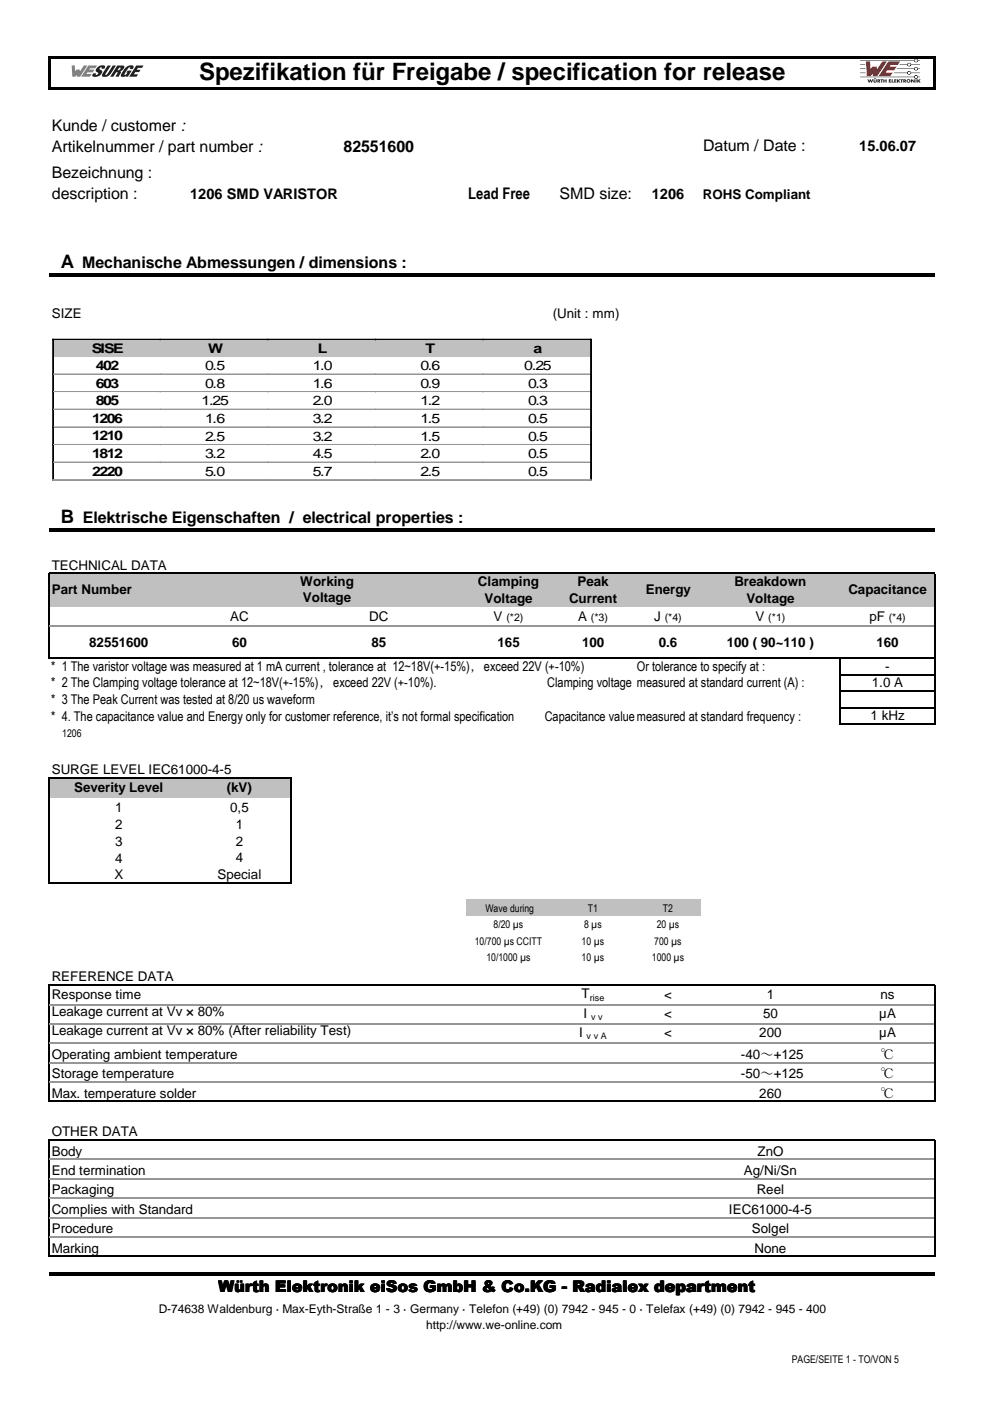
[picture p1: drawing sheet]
<svg xmlns="http://www.w3.org/2000/svg" width="210mm" height="297mm" viewBox="0 0 210 297" stroke-linecap="round" stroke-linejoin="round" font-family="sans-serif">
<g fill="#c0c0c0">
<path d="M10.4 121.6h187.8v7.1h-187.8z"/>
<path d="M10.4 164.9h51.3v4.2h-51.3z"/>
<path d="M98.8 190.7h49.7v3.6h-49.7z"/>
</g>
<path d="M10.2 11.9h.5v7.1h-.5zM10.7 11.9h187.7v.5h-187.7zM10.7 18.5h187.7v.5h-187.7zM197.9 12.4h.5v6.6h-.5z" fill="#000"/>
<g fill="none" stroke="#000" stroke-width=".25">
<path d="M10.4 58.1h187.8M10.4 58.6h187.8M10.4 112.1h187.8M10.4 112.6h187.8M10.4 121.5v18.2M10.5 121.6h187.8M10.5 139.5h187.8M178 139.7v14M198.2 121.7v32M178.1 143h20.2M178.1 146.6h20.2M178.1 150.1h20.2"/>
<path d="M178.1 153.6h20.2M10.4 164.8v22.5M10.5 164.9h51.3M61.6 165.1v22.2M10.5 187.2h51.3M10.4 208.7v24.9M10.5 208.9h187.8M198.2 209v24.6M10.5 233.5h187.8M10.4 241.6v24.9M10.5 241.7h187.8M198.2 241.9v24.6"/>
<path d="M10.4 269.8h187.8M10.4 270.3h187.8M10.5 266.4h187.8"/>
</g>
<path d="M10.5 132.7h187.5M10.5 213h187.5M10.5 217.1h187.5M10.5 221.2h187.5M10.5 225.3h187.5M10.5 229.4h187.5M10.5 245.8h187.5M10.5 249.9h187.5M10.5 254h187.5M10.5 258.1h187.5M10.5 262.3h187.5" fill="none" stroke="#969696" stroke-width=".25"/>
<g fill="#808285">
<path d="M15.2 13.9h.7v1.2l.3-.4h.7l.1 .4 .8-1.2h.7l-1.5 2.4h-.7v-.4l-.3 .4h-.7z"/>
<path d="M18.7 13.9h1.9l-.4 .6h-1.1l-.2 .2h1.1l-.3 .6h-1.2l-.2 .4h1.1l-.3 .6h-1.9z"/>
</g>
<g fill="#231f20">
<path d="M20.6 14.4a1.34 1.34 0 0 1 1.7-.4l-.2 .6h-.6l.1-.2a.25 .25 0 0 0-.4 .1 .25 .25 0 0 0 .1 .3 .51 .51 0 0 1 .4 .5 .51 .51 0 0 1-.3 .5 1.34 1.34 0 0 1-1.8 .3l.2-.5h.6l-.1 .1a.32 .32 0 0 0 .5-.1 .32 .32 0 0 0-.4-.4l-.1-.3z"/>
<path d="M22.8 13.9h.7l-1.1 2 .3-.2 1.2-1.8h.7l-1 1.5a1.44 1.44 0 0 1-2 .7l.1-.5z"/>
<path d="M26.6 14.4l.5-.4a.7 .7 0 0 1 1.2 .3l-.2 .3h-.6l.1-.2a.38 .38 0 0 0-.6 .3l-.3 .5a.41 .41 0 0 0-.2 .7l.5-.5h-.2l.3-.4h.8l-.8 1.3h-.4l.1-.2-.4 .2a.49 .49 0 0 1-.7-.2 .49 .49 0 0 1 .1-.7z"/>
<path d="M28.9 13.9h1.5l-.3 .5h-.9l-.2 .4h.8l-.3 .5h-.8l-.3 .5h.9l-.3 .5h-1.6z"/>
</g>
<path d="M25.3 14.3l.2 .1a.49 .49 0 0 1-.6 .5zM24.9 13.9l-1.5 2.4h.6l.6-1 .3 .1-.4 .9h.7l.1-.4a.48 .48 0 0 0 .1-.8 .84 .84 0 0 0 .8-1.2z" fill-rule="evenodd" fill="#231f20"/>
<g fill="#ee1d23">
<path d="M183.6 13h.9l.1 1.6 .4-.5h.9l.1 .5 1.1-1.6h1l-2.1 3.1h-.9l-.1-.5-.4 .5h-.8z"/>
<path d="M188.4 13h2.5l-.5 .8h-1.5l-.3 .3h1.5l-.5 .8h-1.5l-.3 .5h1.5l-.5 .7h-2.5z"/>
</g>
<g fill="#231f20">
<path d="M183.9 16.8h.2l.2 .4 .1-.4h.2l.2 .4 .1-.4h.2l-.2 .7h-.2l-.2-.4-.1 .4h-.2z"/>
<path d="M185.2 16.8h.2l.1 .6 .2-.6h.2v.5a.36 .36 0 0 1-.4 .2 .36 .36 0 0 1-.3-.2z"/>
<path d="M186.7 16.8h.5v.2h-.1v.5h-.3v-.5h-.1z"/>
<path d="M187.3 16.8h.2v.3h.3v-.3h.2v.7h-.2v-.3h-.3v.3h-.2z"/>
<path d="M188.4 16.8h.5v.2h-.2l.2 .1-.2 .2h.2v.2h-.5z"/>
<path d="M189 16.8h.3v.5h.2v.2h-.5z"/>
<path d="M189.6 16.8h.5v.2h-.3l.2 .1-.2 .2h.3v.2h-.5z"/>
<path d="M190.2 16.8h.2v.3l.2-.3h.3l-.3 .4 .3 .3h-.3l-.2-.3v.3h-.2z"/>
<path d="M190.9 16.8h.5v.2h-.1v.5h-.2v-.5h-.2z"/>
<path d="M193.2 16.8h.2l.3 .4v-.4h.2v.7h-.2l-.3-.4v.4h-.2z"/>
<path d="M194.1 16.8h.2v.7h-.2z"/>
<path d="M194.5 16.8h.2v.3l.2-.3h.3l-.3 .4 .3 .3h-.3l-.2-.3v.3h-.2z"/>
<path d="M182.4 15.4h1.1v.1h-1.1z"/>
<path d="M182.4 14.5h1.1v.1h-1.1z"/>
<path d="M182.4 13.7h1v.1h-1z"/>
<circle cx="185.4" cy="16.7" r=".1"/>
<circle cx="185.7" cy="16.7" r=".1"/>
</g>
<g fill="#231f20">
<path d="M186 16.8h.3a.23 .23 0 0 1 .3 .1 .23 .23 0 0 1-.1 .3l.2 .3h-.3l-.2-.2v.2h-.2zM186.2 17l.1 .1z" fill-rule="evenodd"/>
<path d="M191.5 16.8h.3a.23 .23 0 0 1 .3 .1 .23 .23 0 0 1-.2 .3l.3 .3h-.3l-.2-.2v.2h-.2zM191.7 17l.1 .1z" fill-rule="evenodd"/>
<path d="M192.2 17.1a.45 .45 0 0 1 .9 0 .45 .45 0 0 1-.9 0zM192.4 17.2a.21 .21 0 0 0 .4 0 .21 .21 0 0 0-.4 0z" fill-rule="evenodd"/>
<path d="M193.9 12.8a.3 .3 0 0 1 .6 0 .3 .3 0 0 1-.6 0zM182.4 12.8h11.4a.44 .44 0 0 1 .4-.3 .44 .44 0 0 1 .5 .3h.3l-.3 .1a.44 .44 0 0 1-.5 .3 .44 .44 0 0 1-.4-.3h-11.4z" fill-rule="evenodd"/>
<path d="M192.4 13.7a.3 .3 0 0 1 .6 0 .3 .3 0 0 1-.6 0zM190.8 13.7h1.5a.44 .44 0 0 1 .5-.4 .44 .44 0 0 1 .4 .4h1.8v.1h-1.8a.44 .44 0 0 1-.4 .3 .44 .44 0 0 1-.5-.3h-1.6z" fill-rule="evenodd"/>
<path d="M193.9 14.6a.3 .3 0 0 1 .6 0 .3 .3 0 0 1-.6 0zM190.2 14.5h3.6a.44 .44 0 0 1 .4-.3 .44 .44 0 0 1 .5 .3h.3l-.3 .1a.44 .44 0 0 1-.5 .4 .44 .44 0 0 1-.4-.4h-3.7z" fill-rule="evenodd"/>
<path d="M192.4 15.4a.3 .3 0 0 1 .6 0 .3 .3 0 0 1-.6 0zM189.6 15.4h2.7a.44 .44 0 0 1 .5-.3 .44 .44 0 0 1 .4 .3h1.8v.1h-1.8a.44 .44 0 0 1-.4 .3 .44 .44 0 0 1-.5-.3h-2.8z" fill-rule="evenodd"/>
<path d="M193.9 16.3a.3 .3 0 0 1 .6 0 .3 .3 0 0 1-.6 0zM182.4 16.3h11.4a.44 .44 0 0 1 .4-.4 .44 .44 0 0 1 .5 .4h.3l-.3 .1a.44 .44 0 0 1-.5 .3 .44 .44 0 0 1-.4-.3h-11.4z" fill-rule="evenodd"/>
</g>
<path d="M11.3 72.2h22.8" fill="none" stroke="#c0c0c0" stroke-width=".21"/>
<g fill="#c0c0c0">
<path d="M11.3 72.3h1v3.2h-1z"/>
<path d="M33.1 72.3h1v3.2h-1z"/>
</g>
<path d="M11.3 75.6h22.8" fill="none" stroke="#c0c0c0" stroke-width=".21"/>
<path d="M12.3 72.3h20.8v3.2h-20.8z" fill="#c0c0c0"/>
<path d="M33.9 72.2h23" fill="none" stroke="#c0c0c0" stroke-width=".21"/>
<g fill="#c0c0c0">
<path d="M33.9 72.3h1.2v3.2h-1.2z"/>
<path d="M55.9 72.3h1v3.2h-1z"/>
</g>
<path d="M33.9 75.6h23" fill="none" stroke="#c0c0c0" stroke-width=".21"/>
<path d="M35.1 72.3h20.8v3.2h-20.8z" fill="#c0c0c0"/>
<path d="M56.7 72.2h23" fill="none" stroke="#c0c0c0" stroke-width=".21"/>
<g fill="#c0c0c0">
<path d="M56.7 72.3h1.2v3.2h-1.2z"/>
<path d="M78.7 72.3h1v3.2h-1z"/>
</g>
<path d="M56.7 75.6h23" fill="none" stroke="#c0c0c0" stroke-width=".21"/>
<path d="M57.9 72.3h20.8v3.2h-20.8z" fill="#c0c0c0"/>
<path d="M79.5 72.2h23" fill="none" stroke="#c0c0c0" stroke-width=".21"/>
<g fill="#c0c0c0">
<path d="M79.5 72.3h1.2v3.2h-1.2z"/>
<path d="M101.5 72.3h1v3.2h-1z"/>
</g>
<path d="M79.5 75.6h23" fill="none" stroke="#c0c0c0" stroke-width=".21"/>
<path d="M80.7 72.3h20.8v3.2h-20.8z" fill="#c0c0c0"/>
<path d="M102.3 72.2h22.9" fill="none" stroke="#c0c0c0" stroke-width=".21"/>
<g fill="#c0c0c0">
<path d="M102.3 72.3h1.2v3.2h-1.2z"/>
<path d="M124.3 72.3h.9v3.2h-.9z"/>
</g>
<path d="M102.3 75.6h22.9" fill="none" stroke="#c0c0c0" stroke-width=".21"/>
<path d="M103.5 72.3h20.8v3.2h-20.8z" fill="#c0c0c0"/>
<path d="M11.2 72l.1 .1zM11.2 79.3l.1 .2zM34 72l.1 .1zM56.8 72l.1 .1zM79.6 72l.1 .1zM102.4 72l.2 .1zM125.2 72l.2 .1z" fill="#000"/>
<g fill="none" stroke="#000" stroke-width=".21">
<path d="M11.2 79.3h.1M11.3 72.1v7.2M11.3 72h22.7M34 71.9v.2M34.1 72h22.7M56.8 71.9v.2M56.9 72h22.7M79.6 71.9v.2M79.7 72h22.7M102.4 71.9v.2M102.6 72h22.6M125.2 71.9v7.4"/>
<path d="M125.3 72.1v7.2M125.3 71.9h-114.1v7.5"/>
</g>
<path d="M11.3 79.3h22.7M11.3 79.4h22.7" fill="none" stroke="#969696" stroke-width=".21"/>
<path d="M34 79.3l.1 .2z" fill="#969696"/>
<path d="M34.1 79.4h22.7M56.8 79.3h-22.8v.1" fill="none" stroke="#969696" stroke-width=".21"/>
<path d="M56.8 79.3l.1 .2z" fill="#969696"/>
<path d="M56.9 79.4h22.7M79.6 79.3h-22.8v.1" fill="none" stroke="#969696" stroke-width=".21"/>
<path d="M79.6 79.3l.1 .2z" fill="#969696"/>
<path d="M79.7 79.4h22.7M102.4 79.3h-22.8v.1" fill="none" stroke="#969696" stroke-width=".21"/>
<path d="M102.4 79.3l.2 .2z" fill="#969696"/>
<path d="M102.6 79.4h22.6M125.2 79.3h-22.8v.1M11.3 83h22.7M11.3 83.1h22.7" fill="none" stroke="#969696" stroke-width=".21"/>
<path d="M125.2 79.3l.2 .2zM11.2 83l.1 .2z" fill="#000"/>
<path d="M11.2 79.4v3.7M11.3 79.5l-.1 3.5M125.3 79.5v3.5M125.3 79.3h-.1v3.7" fill="none" stroke="#000" stroke-width=".21"/>
<path d="M34 83l.1 .2z" fill="#969696"/>
<path d="M34.1 83.1h22.7M56.8 83h-22.8v.1" fill="none" stroke="#969696" stroke-width=".21"/>
<path d="M56.8 83l.1 .2z" fill="#969696"/>
<path d="M56.9 83.1h22.7M79.6 83h-22.8v.1" fill="none" stroke="#969696" stroke-width=".21"/>
<path d="M79.6 83l.1 .2z" fill="#969696"/>
<path d="M79.7 83.1h22.7M102.4 83h-22.8v.1" fill="none" stroke="#969696" stroke-width=".21"/>
<path d="M102.4 83h.2v.2h-.2z" fill="#969696"/>
<path d="M11.3 86.7h22.7M11.3 86.8h22.7M102.6 83.1h22.6M125.2 83h-22.8v.1" fill="none" stroke="#969696" stroke-width=".21"/>
<path d="M11.2 86.7l.1 .2zM125.2 83h.2v.2h-.2z" fill="#000"/>
<path d="M11.2 83.1v3.8M11.3 83.2l-.1 3.5M125.3 83.2v3.5M125.3 83h-.1v3.7" fill="none" stroke="#000" stroke-width=".21"/>
<path d="M34 86.7l.1 .2z" fill="#969696"/>
<path d="M34.1 86.8h22.7M56.8 86.7h-22.8v.2" fill="none" stroke="#969696" stroke-width=".21"/>
<path d="M56.8 86.7l.1 .2z" fill="#969696"/>
<path d="M56.9 86.8h22.7M79.6 86.7h-22.8v.2" fill="none" stroke="#969696" stroke-width=".21"/>
<path d="M79.6 86.7l.1 .2z" fill="#969696"/>
<path d="M79.7 86.8h22.7M102.4 86.7h-22.8v.2" fill="none" stroke="#969696" stroke-width=".21"/>
<path d="M102.4 86.7h.2v.2h-.2z" fill="#969696"/>
<path d="M11.3 90.5h22.7M11.3 90.6h22.7M102.6 86.8h22.6M125.2 86.7h-22.8v.2" fill="none" stroke="#969696" stroke-width=".21"/>
<path d="M11.2 90.5l.1 .1zM125.2 86.7h.2v.2h-.2z" fill="#000"/>
<path d="M11.2 86.9v3.7M11.3 86.9l-.1 3.6M125.3 86.9v3.6M125.3 86.7h-.1v3.8" fill="none" stroke="#000" stroke-width=".21"/>
<path d="M34 90.5l.1 .1z" fill="#969696"/>
<path d="M34.1 90.6h22.7M56.8 90.5h-22.8v.1" fill="none" stroke="#969696" stroke-width=".21"/>
<path d="M56.8 90.5l.1 .1z" fill="#969696"/>
<path d="M56.9 90.6h22.7M79.6 90.5h-22.8v.1" fill="none" stroke="#969696" stroke-width=".21"/>
<path d="M79.6 90.5l.1 .1z" fill="#969696"/>
<path d="M79.7 90.6h22.7M102.4 90.5h-22.8v.1" fill="none" stroke="#969696" stroke-width=".21"/>
<path d="M102.4 90.5l.2 .1z" fill="#969696"/>
<path d="M11.3 94.2h22.7M11.3 94.3h22.7M102.6 90.6h22.6M125.2 90.5h-22.8v.1" fill="none" stroke="#969696" stroke-width=".21"/>
<path d="M11.2 94.2l.1 .2zM125.2 90.5l.2 .1z" fill="#000"/>
<path d="M11.2 90.6v3.8M11.3 90.6l-.1 3.6M125.3 90.6v3.6M125.3 90.5h-.1v3.7" fill="none" stroke="#000" stroke-width=".21"/>
<path d="M34 94.2l.1 .2z" fill="#969696"/>
<path d="M34.1 94.3h22.7M56.8 94.2h-22.8v.2" fill="none" stroke="#969696" stroke-width=".21"/>
<path d="M56.8 94.2l.1 .2z" fill="#969696"/>
<path d="M56.9 94.3h22.7M79.6 94.2h-22.8v.2" fill="none" stroke="#969696" stroke-width=".21"/>
<path d="M79.6 94.2l.1 .2z" fill="#969696"/>
<path d="M79.7 94.3h22.7M102.4 94.2h-22.8v.2" fill="none" stroke="#969696" stroke-width=".21"/>
<path d="M102.4 94.2l.2 .2z" fill="#969696"/>
<path d="M11.3 98h22.7M11.3 98.1h22.7M102.6 94.3h22.6M125.2 94.2h-22.8v.2" fill="none" stroke="#969696" stroke-width=".21"/>
<path d="M11.2 98l.1 .1zM125.2 94.2l.2 .2z" fill="#000"/>
<path d="M11.2 94.4v3.7M11.2 98h.1M11.3 94.4v3.6M125.3 94.4v3.6M125.3 94.2h-.1v3.8" fill="none" stroke="#000" stroke-width=".21"/>
<path d="M34 98l.1 .1z" fill="#969696"/>
<path d="M34.1 98.1h22.7M56.8 98h-22.8v.1" fill="none" stroke="#969696" stroke-width=".21"/>
<path d="M56.8 98l.1 .1z" fill="#969696"/>
<path d="M56.9 98.1h22.7M79.6 98h-22.8v.1" fill="none" stroke="#969696" stroke-width=".21"/>
<path d="M79.6 98l.1 .1z" fill="#969696"/>
<path d="M79.7 98.1h22.7M102.4 98h-22.8v.1" fill="none" stroke="#969696" stroke-width=".21"/>
<path d="M102.4 98l.2 .1z" fill="#969696"/>
<path d="M102.6 98.1h22.6M125.2 98h-22.8v.1" fill="none" stroke="#969696" stroke-width=".21"/>
<path d="M125.2 98l.2 .1zM11.2 101.7l.1 .2z" fill="#000"/>
<path d="M11.2 98.1v3.8M11.3 98.1v3.6M125.3 98l-.1 .1M11.2 101.7h.1" fill="none" stroke="#000" stroke-width=".21"/>
<path d="M11.2 101.7l.1 .2z" fill="#969696"/>
<path d="M11.3 101.8h22.8M34.1 101.7h-22.9v.2" fill="none" stroke="#969696" stroke-width=".21"/>
<path d="M33.9 101.7l.1 .2z" fill="#969696"/>
<path d="M34 101.8h22.9M56.9 101.7h-23v.2" fill="none" stroke="#969696" stroke-width=".21"/>
<path d="M56.7 101.7l.1 .2z" fill="#969696"/>
<path d="M56.8 101.8h22.9M79.7 101.7h-23.1v.2" fill="none" stroke="#969696" stroke-width=".21"/>
<path d="M79.5 101.7l.1 .2z" fill="#969696"/>
<path d="M79.6 101.8h22.9M102.5 101.7h-23v.2" fill="none" stroke="#969696" stroke-width=".21"/>
<path d="M102.3 101.7l.1 .2z" fill="#969696"/>
<path d="M102.4 101.8h22.8M125.2 101.7h-22.9v.2" fill="none" stroke="#969696" stroke-width=".21"/>
<path d="M125.2 98.1v3.8M125.3 98.1v3.6M125.2 101.7h.1" fill="none" stroke="#000" stroke-width=".21"/>
<path d="M125.2 101.7l.2 .2z" fill="#000"/>
<path d="M125.2 101.7l.2 .2z" fill="#969696"/>
<path d="M125.3 101.7l-.1 .2" fill="none" stroke="#969696" stroke-width=".21"/>
<text font-size="5.1" x="42.2" y="17">Spezifikation für Freigabe / specification for release</text>
<g font-size="3.9">
<text x="12.9" y="56.8">A</text>
<text x="12.9" y="110.8">B</text>
</g>
<g font-size="3.4">
<text x="11" y="27.7">Kunde / customer :</text>
<text x="11" y="32.2">Artikelnummer / part number :</text>
<text x="72.9" y="32.2">82551600</text>
<text x="149.1" y="32.1">Datum / Date :</text>
<text x="11" y="37.8">Bezeichnung :</text>
<text x="11" y="42.1">description :</text>
<text x="99.3" y="42.2">Lead Free</text>
<text x="118.6" y="42.1">SMD size:</text>
<text x="17.4" y="56.8">Mechanische Abmessungen / dimensions :</text>
<text x="17.6" y="110.8">Elektrische Eigenschaften / electrical properties :</text>
<text x="46.3" y="273.9">Würth Elektronik eiSos GmbH &amp; Co.KG - Radialex department</text>
</g>
<g font-size="3.1">
<text x="182.2" y="32.1">15.06.07</text>
<text x="40.3" y="42.1">1206 SMD VARISTOR</text>
<text x="138.2" y="42.1">1206</text>
</g>
<g font-size="2.8">
<text x="149" y="42.1">ROHS Compliant</text>
<text x="11" y="67.4">SIZE</text>
<text x="117.2" y="67.4">(Unit : mm)</text>
<text x="19.5" y="74.8">SISE</text>
<text x="44.2" y="74.8">W</text>
<text x="67.4" y="74.8">L</text>
<text x="90.2" y="74.8">T</text>
<text x="113.1" y="74.8">a</text>
<text x="20.3" y="78.4">402</text>
<text x="20.3" y="82.2">603</text>
<text x="43.5" y="78.5">0.5</text>
<text x="43.5" y="82.2">0.8</text>
<text x="66.3" y="78.5">1.0</text>
<text x="66.3" y="82.2">1.6</text>
<text x="89.2" y="82.2">0.9</text>
<text x="89.2" y="78.5">0.6</text>
<text x="111.2" y="78.5">0.25</text>
<text x="112" y="82.2">0.3</text>
<text x="19.5" y="89.6">1206</text>
<text x="20.3" y="85.9">805</text>
<text x="42.8" y="85.9">1.25</text>
<text x="43.5" y="89.7">1.6</text>
<text x="66.3" y="85.9">2.0</text>
<text x="66.3" y="89.7">3.2</text>
<text x="89.2" y="85.9">1.2</text>
<text x="89.2" y="89.7">1.5</text>
<text x="112" y="85.9">0.3</text>
<text x="112" y="89.7">0.5</text>
<text x="19.5" y="93.4">1210</text>
<text x="43.5" y="93.4">2.5</text>
<text x="66.3" y="93.4">3.2</text>
<text x="89.2" y="93.4">1.5</text>
<text x="112" y="93.4">0.5</text>
<text x="19.5" y="97.1">1812</text>
<text x="19.5" y="100.9">2220</text>
<text x="43.5" y="97.2">3.2</text>
<text x="43.5" y="100.9">5.0</text>
<text x="66.3" y="97.2">4.5</text>
<text x="66.3" y="100.9">5.7</text>
<text x="89.2" y="97.2">2.0</text>
<text x="89.2" y="100.9">2.5</text>
<text x="112" y="97.2">0.5</text>
<text x="112" y="100.9">0.5</text>
<text x="11" y="120.8">TECHNICAL DATA</text>
<text x="11" y="126">Part Number</text>
<text x="63.6" y="124.2">Working</text>
<text x="101.3" y="124.3">Clamping</text>
<text x="122.4" y="124.3">Peak</text>
<text x="136.9" y="126">Energy</text>
<text x="155.7" y="124.3">Breakdown</text>
<text x="179.9" y="126">Capacitance</text>
<text x="48.8" y="131.7">AC</text>
<text x="64.2" y="127.7">Voltage</text>
<text x="78.3" y="131.7">DC</text>
<text x="102.7" y="127.8">Voltage</text>
<text x="104.6" y="131.7">V</text>
<text x="120.6" y="127.8">Current</text>
<text x="122.6" y="131.7">A</text>
<text x="138.7" y="131.7">J</text>
<text x="158.2" y="127.8">Voltage</text>
<text x="160.2" y="131.7">V</text>
<text x="184.3" y="131.7">pF</text>
<text x="18.9" y="137.1">82551600</text>
<text x="49.2" y="137.1">60</text>
<text x="78.7" y="137.1">85</text>
<text x="105.5" y="137.1">165</text>
<text x="123.4" y="137.1">100</text>
<text x="139.7" y="137.1">0.6</text>
<text x="154.1" y="137.1">100 ( 90~110 )</text>
<text x="185.8" y="137.1">160</text>
<text x="10.9" y="142.2">* 1 The varistor voltage was measured at 1 mA current , tolerance at 12~18V(+-15%)，exceed 22V (+-10%)</text>
<text x="135" y="142.2">Or tolerance to specify at :</text>
<text x="187.7" y="142.3">-</text>
<text x="10.9" y="145.8">* 2 The Clamping voltage tolerance at 12~18V(+-15%)，exceed 22V (+-10%).</text>
<text x="10.9" y="149.3">* 3 The Peak Current was tested at 8/20 us waveform</text>
<text x="116" y="145.8">Clamping voltage measured at standard current (A) :</text>
<text x="184.9" y="145.7">1.0 A</text>
<text x="10.9" y="152.8">* 4. The capacitance value and Energy only for customer reference, it’s not formal specification</text>
<text x="115.5" y="152.8">Capacitance valuemeasured at standard frequency :</text>
<text x="184.6" y="152.7">1 kHz</text>
<text x="11" y="164.1">SURGE LEVEL IEC61000-4-5</text>
<text x="15.7" y="168">Severity Level</text>
<text x="48.1" y="168">(kV)</text>
<text x="24.4" y="172.1">1</text>
<text x="48.8" y="172.1">0,5</text>
<text x="24.4" y="175.9">2</text>
<text x="24.4" y="179.4">3</text>
<text x="50" y="179.3">2</text>
<text x="50" y="175.9">1</text>
<text x="24.4" y="182.9">4</text>
<text x="50" y="182.8">4</text>
<text x="24.3" y="186.4">X</text>
<text x="46.1" y="186.4">Special</text>
<text x="11" y="208.1">REFERENCE DATA</text>
<text x="11" y="211.8">Response time</text>
<text x="11" y="215.4">Leakage current at Vv × 80%</text>
<text x="123.3" y="211.6">T</text>
<text x="123.7" y="215.7">I</text>
<text x="140.8" y="211.8">&lt;</text>
<text x="140.8" y="215.9">&lt;</text>
<text x="161.8" y="215.9">50</text>
<text x="162.6" y="211.8">1</text>
<text x="186.4" y="215.9">µA</text>
<text x="186.7" y="211.8">ns</text>
<text x="11" y="219.5">Leakage current at Vv × 80% (After reliability Test)</text>
<text x="122.8" y="219.8">I</text>
<text x="140.8" y="220">&lt;</text>
<text x="161" y="220">200</text>
<text x="186.4" y="220">µA</text>
<text x="11" y="224.5">Operating ambient temperature</text>
<text x="157.1" y="224.5">-40～+125</text>
<text x="186.8" y="224.5">℃</text>
<text x="11" y="228.6">Storage temperature</text>
<text x="11" y="232.7">Max. temperature solder</text>
<text x="157.1" y="228.6">-50～+125</text>
<text x="161" y="232.7">260</text>
<text x="186.8" y="228.6">℃</text>
<text x="186.8" y="232.7">℃</text>
<text x="11" y="240.9">OTHER DATA</text>
<text x="11" y="245">Body</text>
<text x="160.6" y="245">ZnO</text>
<text x="11" y="249.1">End termination</text>
<text x="157.7" y="249.1">Ag/Ni/Sn</text>
<text x="11" y="253.2">Packaging</text>
<text x="11" y="257.3">Complies with Standard</text>
<text x="154.6" y="257.3">IEC61000-4-5</text>
<text x="160.4" y="253.2">Reel</text>
<text x="11" y="261.5">Procedure</text>
<text x="159.4" y="261.5">Solgel</text>
<text x="11" y="265.6">Marking</text>
<text x="160" y="265.6">None</text>
</g>
<g font-size="2.5">
<text x="33.7" y="278.3">D-74638 Waldenburg · Max-Eyth-Straße 1 - 3 · Germany · Telefon (+49) (0) 7942 - 945 - 0 · Telefax (+49) (0) 7942 - 945 - 400</text>
<text x="90.4" y="281.8">http://www.we-online.com</text>
</g>
<g font-size="2.2">
<text x="107.4" y="131.7">(*2)</text>
<text x="125.3" y="131.7">(*3)</text>
<text x="140.9" y="131.7">(*4)</text>
<text x="162.9" y="131.7">(*1)</text>
<text x="188.4" y="131.7">(*4)</text>
<text x="13.2" y="156.3">1206</text>
<text x="102.9" y="193.3">Wave during</text>
<text x="104.6" y="196.8">8/20 µs</text>
<text x="123.8" y="196.8">8 µs</text>
<text x="124.6" y="193.3">T1</text>
<text x="139.2" y="196.8">20 µs</text>
<text x="140.5" y="193.3">T2</text>
<text x="100.7" y="200.3">10/700 µs CCITT</text>
<text x="103.1" y="203.8">10/1000 µs</text>
<text x="123.3" y="203.8">10 µs</text>
<text x="123.3" y="200.3">10 µs</text>
<text x="138.2" y="203.8">1000 µs</text>
<text x="138.7" y="200.3">700 µs</text>
<text x="167.9" y="289.1">PAGE/SEITE 1 - TO/VON 5</text>
</g>
<g font-size="1.9">
<text x="125.1" y="212.2">rise</text>
<text x="124.4" y="220.4">v v A</text>
<text x="125.3" y="216.3">v v</text>
</g>
</svg>
